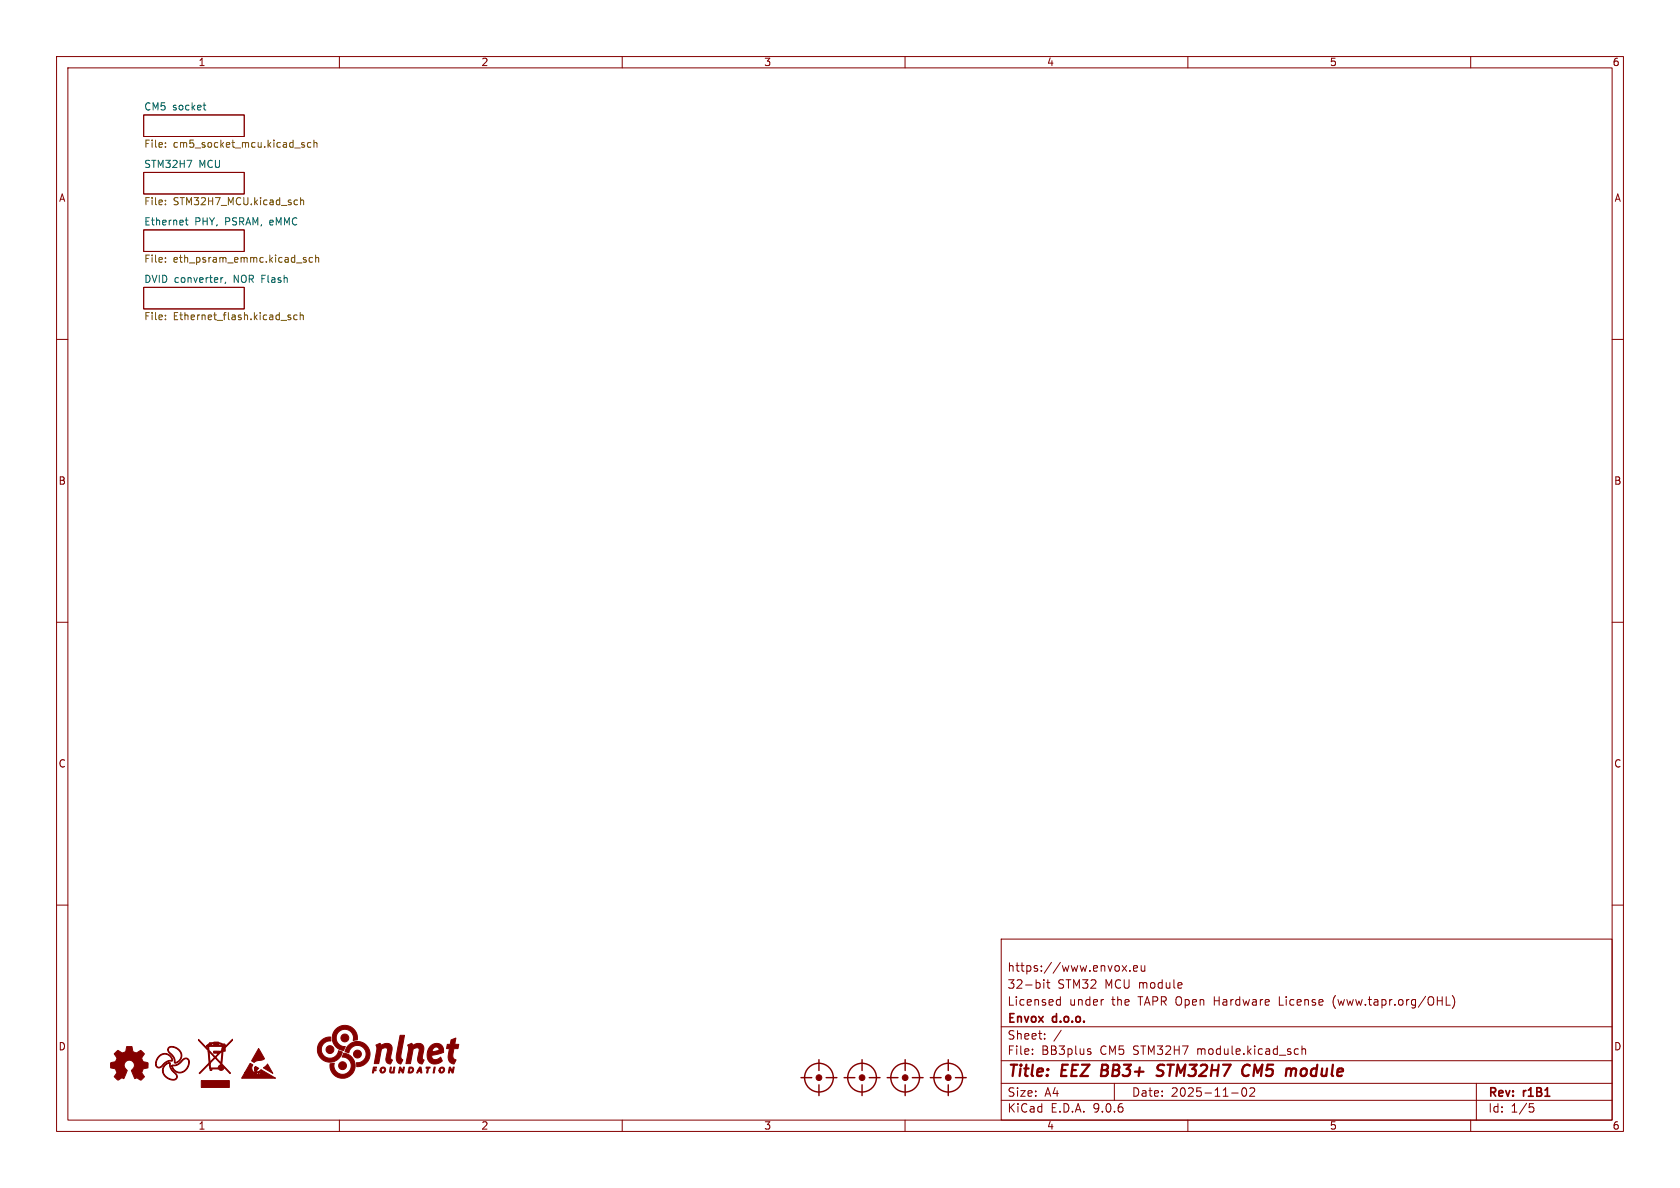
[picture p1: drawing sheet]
<svg xmlns="http://www.w3.org/2000/svg" width="297mm" height="210mm" viewBox="0 0 297 210" stroke-linecap="round" stroke-linejoin="round" font-family="sans-serif">
<g fill="none" stroke="#840000" stroke-width=".18">
<path d="M10 10h277v190h-277zM12 12h273v186h-273zM60 10v2M110 10v2M160 10v2M210 10v2M260 10v2M25.4 20.3h17.8v3.8h-17.8zM25.4 30.5h17.8v3.8h-17.8zM25.4 50.8h17.8v3.8h-17.8zM25.4 40.6h17.8v3.9h-17.8zM10 60h2"/>
<path d="M285 60h2M10 110h2M285 110h2M10 160h2M177 166h108v32h-108zM184.5 173.2v.1M184.5 173.7v1M185 173.7h.6M185.2 173.2v1.3l.4 .2M186.9 177.6h.6M186.9 176.8h.6M187.5 176.2v1.5"/>
<path d="M195 176.7h.1M198.4 170.7l.8 1M199.2 170.7l-.8 1M199.7 171.6v.1M200.4 171.2l.7-.1-.1-.3-.4-.1-.2 .2 .1 .7h.5M201.7 170.7l.1 .9 .4 .1 .2-.1M202.4 170.7v1M235.7 176.6v1M255.7 176.2v1.5h.7M256.7 176a1.72 1.72 0 0 1 0 2.3M285 160h2M60 198v2"/>
<path d="M110 198v2M160 198v2M177 194.5h108M177 191.5h108M177 187.5h108M177 181.5h108M182.5 186.3v.1M182.5 185.5v.1M184.7 183.6v.1M184.7 182.8v.1M187.6 182.1l-1.3 2M192.5 185.9l.3 .1 .1 .2-.2 .2h-.3"/>
<path d="M192.5 185.4l.3 .1M197 191.5v3M210 198v2M217.7 193.2h1.2M219.7 192.4l.2-.1a.81 .81 0 0 1 .6 .6 .81 .81 0 0 1-.3 .8l-.2 .1a.81 .81 0 0 1-.3-1.4zM221 192.4l.5-.1 .2 .1 .1 .3-.9 1.1h.9M229.1 185.4l.4 .1M229.5 186.3l-.4 .1M230.2 185.5l.2-.1 .3 .1 .1 .9M230.2 184.9v1.5M260 198v2M261 191.5v6.5"/>
<path d="M270.4 195.1h.7M270.5 195.7h.4l.3 .3-.2 .5-.5 .1"/>
</g>
<path d="M194.9 188.2l-.3 2h.8M205.5 190a.85 .85 0 0 1-1 .1M205.6 188.2l-.7 .1a.46 .46 0 0 0-.3 .5 .46 .46 0 0 0 .4 .4l.5 .2M220.8 190a.73 .73 0 0 1-.9 .1M221 188.4a.69 .69 0 0 0-1.1 .1M228.9 188.9l.2 .3-.1 1" fill="none" stroke="#840000" stroke-width=".4"/>
<path d="M35.9 18.6h.5M36.1 19.4h.3M32.8 38.9h.4M32.9 38.5v1.1l.3 .2M39.4 49.1l-.3 .1M39.9 49.9l-.1 .2" fill="none" stroke="#006464" stroke-width=".18"/>
<g fill="none" stroke="#725600" stroke-width=".18">
<path d="M29.2 25.3v.1M29.2 25.9v.1M29.2 35.4v.1M29.2 36.1v.1M52.2 35.4h.4M52.6 36.1l-.4 .1M53.1 35.5l.2-.1h.3l.1 .8M53.1 34.9v1.3M53.8 25.3l-.3-.1-.2 .2 .1 .2 .4 .1v.3h-.5M55 25.3l-.4-.1-.3 .2 .2 .6h.5M55.5 25.3l.2-.1 .3 .1v.7M55.5 24.8v1.2"/>
<path d="M29.2 56.4v.1M29.2 45.6v.1M29.2 46.2v.2M29.2 55.7v.2M51.4 55.7h-.3l-.2 .2 .1 .1 .4 .2v.3h-.5M52.5 55.7h-.3l-.3 .2 .1 .6h.5M53.1 55.8l.2-.1h.3v.8M53.1 55.2v1.3M53.6 45.8l.6 .3-.2 .3-.4-.1M54.1 45.6l-.3-.1-.2 .2M55.3 45.6l-.4-.1-.3 .3 .2 .5h.5M55.8 45.6l.2-.1 .3 .1v.8"/>
<path d="M55.8 45.1v1.3"/>
</g>
<g fill="#840000" stroke="#840000" stroke-width=".18">
<path d="M56.7 184l.5-.4 .8-.3a.35 .35 0 0 1 .4 .1 .35 .35 0 0 1 .1 .4v.2a1.54 1.54 0 0 0-1.7 1.4 1.54 1.54 0 0 0 1.3 1.7 1.54 1.54 0 0 0 1.8-1.4l.5 .2a2.19 2.19 0 0 1-3.1 1.6 2.19 2.19 0 0 1-.6-3.5z"/>
<path d="M58.4 188.1l.7-.2a1.53 1.53 0 0 0 1.2 2 1.53 1.53 0 0 0 1.8-1.4 1.53 1.53 0 0 0-1.6-1.6v-.1a.51 .51 0 0 1 .4-.6 2.23 2.23 0 0 1 1.9 2.5 2.23 2.23 0 0 1-2.6 1.9 2.23 2.23 0 0 1-1.8-2.5z"/>
<path d="M59.4 181.9a2.23 2.23 0 0 1 2.6-.4 2.23 2.23 0 0 1 1.2 2.3l-.8 .1a1.53 1.53 0 0 0-1.2-1.9 1.53 1.53 0 0 0-1.8 1.4 1.53 1.53 0 0 0 1.7 1.6l-.3 .6a2.16 2.16 0 0 1-2-1.4 2.16 2.16 0 0 1 .6-2.3z"/>
<path d="M61.7 184.7a2.23 2.23 0 0 1 3.6 .9 2.23 2.23 0 0 1-2.2 3l-.1-.7a1.54 1.54 0 0 0 1.7-1.4 1.54 1.54 0 0 0-1.3-1.7 1.54 1.54 0 0 0-1.7 1.3l-.7-.2 .2-.7z"/>
<path d="M66 188.6h.6l-.1 .2h-.3l-.1 .2 .4 .1v.2h-.4l-.1 .4h-.2z"/>
<path d="M67.4 188.8a.52 .52 0 0 1 .7 .1 .52 .52 0 0 1-.1 .7 .52 .52 0 0 1-.7 0l-.1-.3h.2a.29 .29 0 0 0 .4 .1 .29 .29 0 0 0 .1-.4 .29 .29 0 0 0-.4-.1l-.1 .4h-.2z"/>
<path d="M66.5 184.7l.2-.1a.34 .34 0 0 1 .3-.2 .34 .34 0 0 1 .3 .3v.1a1.15 1.15 0 0 1 2 .5l-.2 1.4a.47 .47 0 0 0 .3 .7 .62 .62 0 0 1-.5 .7 1.15 1.15 0 0 1-.5-1.7 .92 .92 0 0 0-.1-1.2h-.2a.74 .74 0 0 0-.8 1l-.3 1.8h-.8l.2-1.4a2.47 2.47 0 0 0 .1-1.9z"/>
<path d="M69 188.6l.2 .1a.57 .57 0 0 0 .1 .8l.2-.1 .1-.8h.2l-.1 1.1-.2-.1a.42 .42 0 0 1-.6-.2z"/>
<path d="M70.7 183h.8l-.5 2.8a1.19 1.19 0 0 0 .2 1.6l-.1 .2a.41 .41 0 0 1-.3 .5 .41 .41 0 0 1-.5-.3 4.1 4.1 0 0 1 0-2.6z"/>
<path d="M70.7 188.6h.1l.4 .7 .1-.7h.2l-.2 1.1h-.2l-.3-.7-.1 .7h-.2z"/>
<path d="M72.3 188.7a.56 .56 0 0 1 .8 .6 .56 .56 0 0 1-.9 .3l.2-.1a.36 .36 0 0 0 .5-.2 .36 .36 0 0 0-.4-.5l-.1 .7h-.2z"/>
<path d="M74.2 188.6l.2 .1 .1 1a.14 .14 0 0 1-.1 0 .14 .14 0 0 1 0-.2l-.4-.1-.1 .3-.2-.1a.48 .48 0 0 1 .6-.4v-.3l-.2 .3h-.2z"/>
<path d="M72.1 184.7l.2-.1a.34 .34 0 0 1 .3-.2 .34 .34 0 0 1 .3 .3l.1 .1a1.11 1.11 0 0 1 1.1-.4 1.11 1.11 0 0 1 .8 .9l-.2 1.4a.5 .5 0 0 0 .3 .7 .61 .61 0 0 1-.5 .7 1.1 1.1 0 0 1-.6-1.6l.2-.6a.49 .49 0 0 0-.2-.7 .49 .49 0 0 0-.6 .1l-.1 .1a1.38 1.38 0 0 0-.4 1.1l-.2 1.5h-.8l.3-1.7a2.04 2.04 0 0 0 0-1.6z"/>
<path d="M75.3 188.6h.7v.2h-.2l-.2 .9h-.2l.2-.9h-.3z"/>
<path d="M76.8 188.6h.1v.2l-.1 .9h-.2z"/>
<path d="M76.1 184.9a1.28 1.28 0 0 1 1.6-.4 1.28 1.28 0 0 1 .7 1.6l-2 .4a.59 .59 0 0 0 .2 .8 .59 .59 0 0 0 .7 0l.6-.4 .3 .6a1.55 1.55 0 0 1-2 .4 1.55 1.55 0 0 1-.6-2l1.5-.1a.35 .35 0 0 0 .4-.1 .35 .35 0 0 0 .1-.3 .71 .71 0 0 0-.8-.2 .71 .71 0 0 0-.4 .7h-.8z"/>
<path d="M77.8 188.8a.52 .52 0 0 1 .7 .1 .52 .52 0 0 1-.1 .7 .52 .52 0 0 1-.7-.1l-.1-.2h.2a.31 .31 0 0 0 .5 .2 .31 .31 0 0 0 0-.5 .31 .31 0 0 0-.5 .1v.2h-.2z"/>
<path d="M79.4 188.6h.2l.4 .7 .1-.7h.2v.3a.74 .74 0 0 1-.3 .8l-.4-.7-.1 .7h-.2z"/>
<path d="M79.7 183.8l.9-.3-.2 1.1h.7l-.1 .8h-.8l-.1 .8a.79 .79 0 0 0 .5 1.2l-.1 .3a.41 .41 0 0 1-.3 .4 .41 .41 0 0 1-.5-.2 2.22 2.22 0 0 1-.3-2.1v-.4h-.5l.2-.7v-.1h.5z"/>
<path d="M35.1 183.7l1.7 1.8-.1-.5h.2l.1 .7 1 1.1 .7-.6h-.9v-.4h1v.2a.64 .64 0 0 1 .9-.3v-.3l-.3 .3h-.2l.1-.7h-2.8v-.2h2.8l-.7-.3v.1h-.8v-.1h-.5v.3h-.3v-.1l-.3 .1 .3-.3h1.5h-1.5v-.2l1.6-.1 .8 .4a.29 .29 0 0 1 .4 .1 .29 .29 0 0 1-.3 .4l.1 .1 1.5-1.5v.2l-1.3 1.3v.6h-.4l-.1 1.6a.87 .87 0 0 0 .4 1.2l1.1 1.1-.2 .1-1-1.1v.1a.58 .58 0 0 1-.5 .4 .58 .58 0 0 1-.6-.2h-1.1v.2h-.3l-.1-1.1-1.7 1.7-.1-.1 1.7-1.8h.2l.1 .9 1.6-.1a.25 .25 0 0 0 .4 .2 .25 .25 0 0 0 0-.4 .25 .25 0 0 0-.4 .2h-.2v-.1l.4-.5-1-1.1-.9 .9h-.2l-.1-2h.2l.1 1.8 .8-.8h.2l1 1 .1-2.1-1.1 1.1h-.2l-.9-1h-.2v-.2l-1.7-1.8z"/>
<path d="M35.6 191h4.9v1.2h-4.9z"/>
<path d="M45.7 185.3l1 1.8a1.12 1.12 0 0 1-1.1 .4h-.2a.63 .63 0 0 1-.9 .1z"/>
<path d="M44.2 188l.5 .2-.2 .7 .2 .6 .2 .1 .1 .3 .3-.1 .2 .2 .1-.2a.18 .18 0 0 0 .3 .1 .18 .18 0 0 0 .1-.2 .18 .18 0 0 0-.2-.1l-.1 .2a.16 .16 0 0 0-.1-.3 .15 .15 0 0 0-.2 .2l-.1 .1h-.2l-.1-.6v-.4l.2-.3-.2 .7 .1 .2h.1v-.5l.1-.3v.1a.2 .2 0 0 0-.1 .2 .2 .2 0 0 0 .2 .2v-.4v.3l.1-.3 .3 .2a.95 .95 0 0 0-.5 .9l.2-.3h.3a.18 .18 0 0 0 .2 .2 .18 .18 0 0 0 .2-.2 .18 .18 0 0 0-.2-.2l-.2 .2 .3-.4 2.6 1.5h-6l.6-1h1.4l.1 .3a.19 .19 0 0 0 .1-.2 .19 .19 0 0 0-.2-.2l-1.4 .1z"/>
<path d="M46.6 188.8l.7-.7 .9 1.6z"/>
<path d="M20.5 186a.39 .39 0 0 1 .3-.3 .39 .39 0 0 1 .4 .2 .64 .64 0 0 0 .7 .1 .64 .64 0 0 0 .4-.6l.1-.4h.9l.1 .4a.69 .69 0 0 0 .5 .7 .69 .69 0 0 0 .8-.3l.2-.1 .6 .6-.2 .3a.67 .67 0 0 0-.2 .8 .67 .67 0 0 0 .8 .4l.3 .1v.9h-.4a.72 .72 0 0 0-.8 .8l.5 .7-.2 .3a.41 .41 0 0 1-.3 .3 .41 .41 0 0 1-.5-.1l-.3-.3-.4 .2-.6-1.5a.95 .95 0 0 0 .4-1.4 .95 .95 0 0 0-1.5 0 .95 .95 0 0 0 .4 1.4l-.6 1.5a.6 .6 0 0 0-.9 .2h-.2l-.6-.6 .5-.7a.7 .7 0 0 0-.7-.7l-.4-.1-.1-.8 .3-.2a.7 .7 0 0 0 .7-.3 .7 .7 0 0 0-.1-.9l-.2-.3z"/>
<path d="M28.2 186.6a1.35 1.35 0 0 1 1.4-.3 1.35 1.35 0 0 1 .9 1.2 2.25 2.25 0 0 0-2 1.1 .62 .62 0 0 1-.7 .1 .62 .62 0 0 1-.3-.5h.1a.6 .6 0 0 0 .6 .4 .6 .6 0 0 0 .6-.4 2.16 2.16 0 0 1 1.6-.8 1.36 1.36 0 0 0-1.4-1.1 1.36 1.36 0 0 0-1.3 1.2l-.1 .7h-.1a2.05 2.05 0 0 1 .7-1.6z"/>
<path d="M29.2 188.2l.5-.3 .4-.1a2.34 2.34 0 0 0 1.1 2.1 .72 .72 0 0 1-.1 .9 .72 .72 0 0 1-.9 .1 1.85 1.85 0 0 1-1.5-1.6h.1a1.71 1.71 0 0 0 2.3 1.4l.1-.2a1.42 1.42 0 0 0-.8-1.2 1.86 1.86 0 0 1-.4-1.4l-.2 .1a1.37 1.37 0 0 0-1 1.3h-.1l.1-.5z"/>
<path d="M29.8 185.2l.3-.2a1.76 1.76 0 0 1 2 2 .97 .97 0 0 1-1.3 .8 1.82 1.82 0 0 0-.9-1.7l-.3-.6h.2v.2a3.6 3.6 0 0 1 1.2 1.9l-.1 .2a1.26 1.26 0 0 0 1.1-1.2 1.26 1.26 0 0 0-.9-1.3 .8 .8 0 0 0-1.3 .2h-.2z"/>
<path d="M30.4 188.3a2.29 2.29 0 0 0 2-1.1 .72 .72 0 0 1 1 .1 .72 .72 0 0 1 0 .9 1.57 1.57 0 0 1-1.1 1.4 1.57 1.57 0 0 1-1.8-.6v-.1a.23 .23 0 0 1-.2-.2 .23 .23 0 0 1 .2-.3 1.4 1.4 0 0 0 1.4 1.2 1.4 1.4 0 0 0 1.3-1.2 .73 .73 0 0 0-.4-1.2h-.2a2.71 2.71 0 0 1-1.9 1.2h-.3z"/>
<circle cx="58.3" cy="185.5" r=".69"/>
<circle cx="60.6" cy="188.4" r=".7"/>
<circle cx="61" cy="183.5" r=".69"/>
<circle cx="63.2" cy="186.3" r=".69"/>
<circle cx="39.1" cy="188.7" r=".17"/>
<circle cx="144.8" cy="190.5" r=".51"/>
<circle cx="167.6" cy="190.5" r=".51"/>
<circle cx="160" cy="190.5" r=".51"/>
<circle cx="152.4" cy="190.5" r=".51"/>
</g>
<g fill="none" stroke="#840000" stroke-width=".25">
<path d="M141.6 190.5h1.9M144.8 187.3v1.9M144.8 191.8v1.9M146 190.5h2M149.2 190.5h1.9M152.4 187.3v1.9M152.4 191.8v1.9M153.7 190.5h1.9M156.8 190.5h1.9M160 187.3v1.9M160 191.8v1.9M161.3 190.5h1.9"/>
<path d="M164.5 190.5h1.9M167.6 187.3v1.9M167.6 191.8v1.9M168.9 190.5h1.9"/>
<circle cx="144.8" cy="190.5" r="2.54"/>
<circle cx="152.4" cy="190.5" r="2.54"/>
<circle cx="160" cy="190.5" r="2.54"/>
<circle cx="167.6" cy="190.5" r="2.54"/>
</g>
<g font-size="2.8" fill="#840000">
<text x="178" y="190.9">Title:</text>
<text x="187.7" y="190.9">EEZ</text>
<text x="195.5" y="190.9">BB3+</text>
<text x="206.2" y="190.9">STM32H7</text>
<text x="222.1" y="190.9">CM5</text>
<text x="230.6" y="190.9">module</text>
</g>
<g font-size="2.1" fill="#840000">
<text x="178" y="172">https://www.envox.eu</text>
<text x="178" y="178">Licensed</text>
<text x="178" y="175">32-bit</text>
<text x="186.9" y="175">STM32</text>
<text x="189" y="178">under</text>
<text x="195.4" y="175">MCU module</text>
<text x="196.6" y="178">the</text>
<text x="201.4" y="178">TAPR Open</text>
<text x="215" y="178">Hardware</text>
<text x="226.7" y="178">License</text>
<text x="236.3" y="178">(www.tapr.org/OHL)</text>
<text x="178" y="184">Sheet:</text>
<text x="178" y="181.2">Envox</text>
<text x="186.2" y="181.2">d.o.o.</text>
<text x="178" y="186.7">File:</text>
<text x="184.1" y="186.7">BB3plus</text>
<text x="194.5" y="186.7">CM5</text>
<text x="200.5" y="186.7">STM32H7</text>
<text x="211.9" y="186.7">module.kicad_sch</text>
<text x="178" y="196.9">KiCad</text>
<text x="178" y="194.1">Size:</text>
<text x="184.7" y="194.1">A4</text>
<text x="185.7" y="196.9">E.D.A.</text>
<text x="193.3" y="196.9">9.0.6</text>
<text x="200" y="194.1">Date:</text>
<text x="207" y="194.1">2025-11-02</text>
<text x="263" y="194.3">Rev:</text>
<text x="263" y="196.9">Id:</text>
<text x="267.1" y="196.9">1/5</text>
<text x="269.4" y="194.3">r1B1</text>
</g>
<g font-size="1.8" fill="#840000">
<text x="35" y="11.9">1</text>
<text x="85" y="11.9">2</text>
<text x="135" y="11.9">3</text>
<text x="185" y="11.9">4</text>
<text x="235" y="11.9">5</text>
<text x="285" y="11.9">6</text>
<text x="10.3" y="35.9">A</text>
<text x="285.3" y="35.9">A</text>
<text x="10.3" y="85.9">B</text>
<text x="285.3" y="85.9">B</text>
<text x="10.3" y="135.9">C</text>
<text x="285.3" y="135.9">C</text>
<text x="10.3" y="185.9">D</text>
<text x="285.3" y="185.9">D</text>
<text x="35" y="199.9">1</text>
<text x="85" y="199.9">2</text>
<text x="135" y="199.9">3</text>
<text x="185" y="199.9">4</text>
<text x="235" y="199.9">5</text>
<text x="285" y="199.9">6</text>
</g>
<g font-size="1.8" fill="#006464">
<text x="25.4" y="19.6">CM5</text>
<text x="30.5" y="19.6">socket</text>
<text x="25.4" y="29.8">STM32H7</text>
<text x="35.2" y="29.8">MCU</text>
<text x="25.4" y="39.9">Ethernet</text>
<text x="34.4" y="39.9">PHY,</text>
<text x="39.9" y="39.9">PSRAM,</text>
<text x="48" y="39.9">eMMC</text>
<text x="25.4" y="50.1">DVID converter,</text>
<text x="41.4" y="50.1">NOR Flash</text>
</g>
<g font-size="1.8" fill="#725600">
<text x="25.4" y="26.4">File:</text>
<text x="30.6" y="26.4">cm5_socket_mcu.kicad_sch</text>
<text x="25.4" y="36.6">File:</text>
<text x="30.6" y="36.6">STM32H7_MCU.kicad_sch</text>
<text x="25.4" y="46.8">File:</text>
<text x="30.6" y="46.8">eth_psram_emmc.kicad_sch</text>
<text x="25.4" y="56.9">File:</text>
<text x="30.6" y="56.9">Ethernet_flash.kicad_sch</text>
</g>
</svg>
